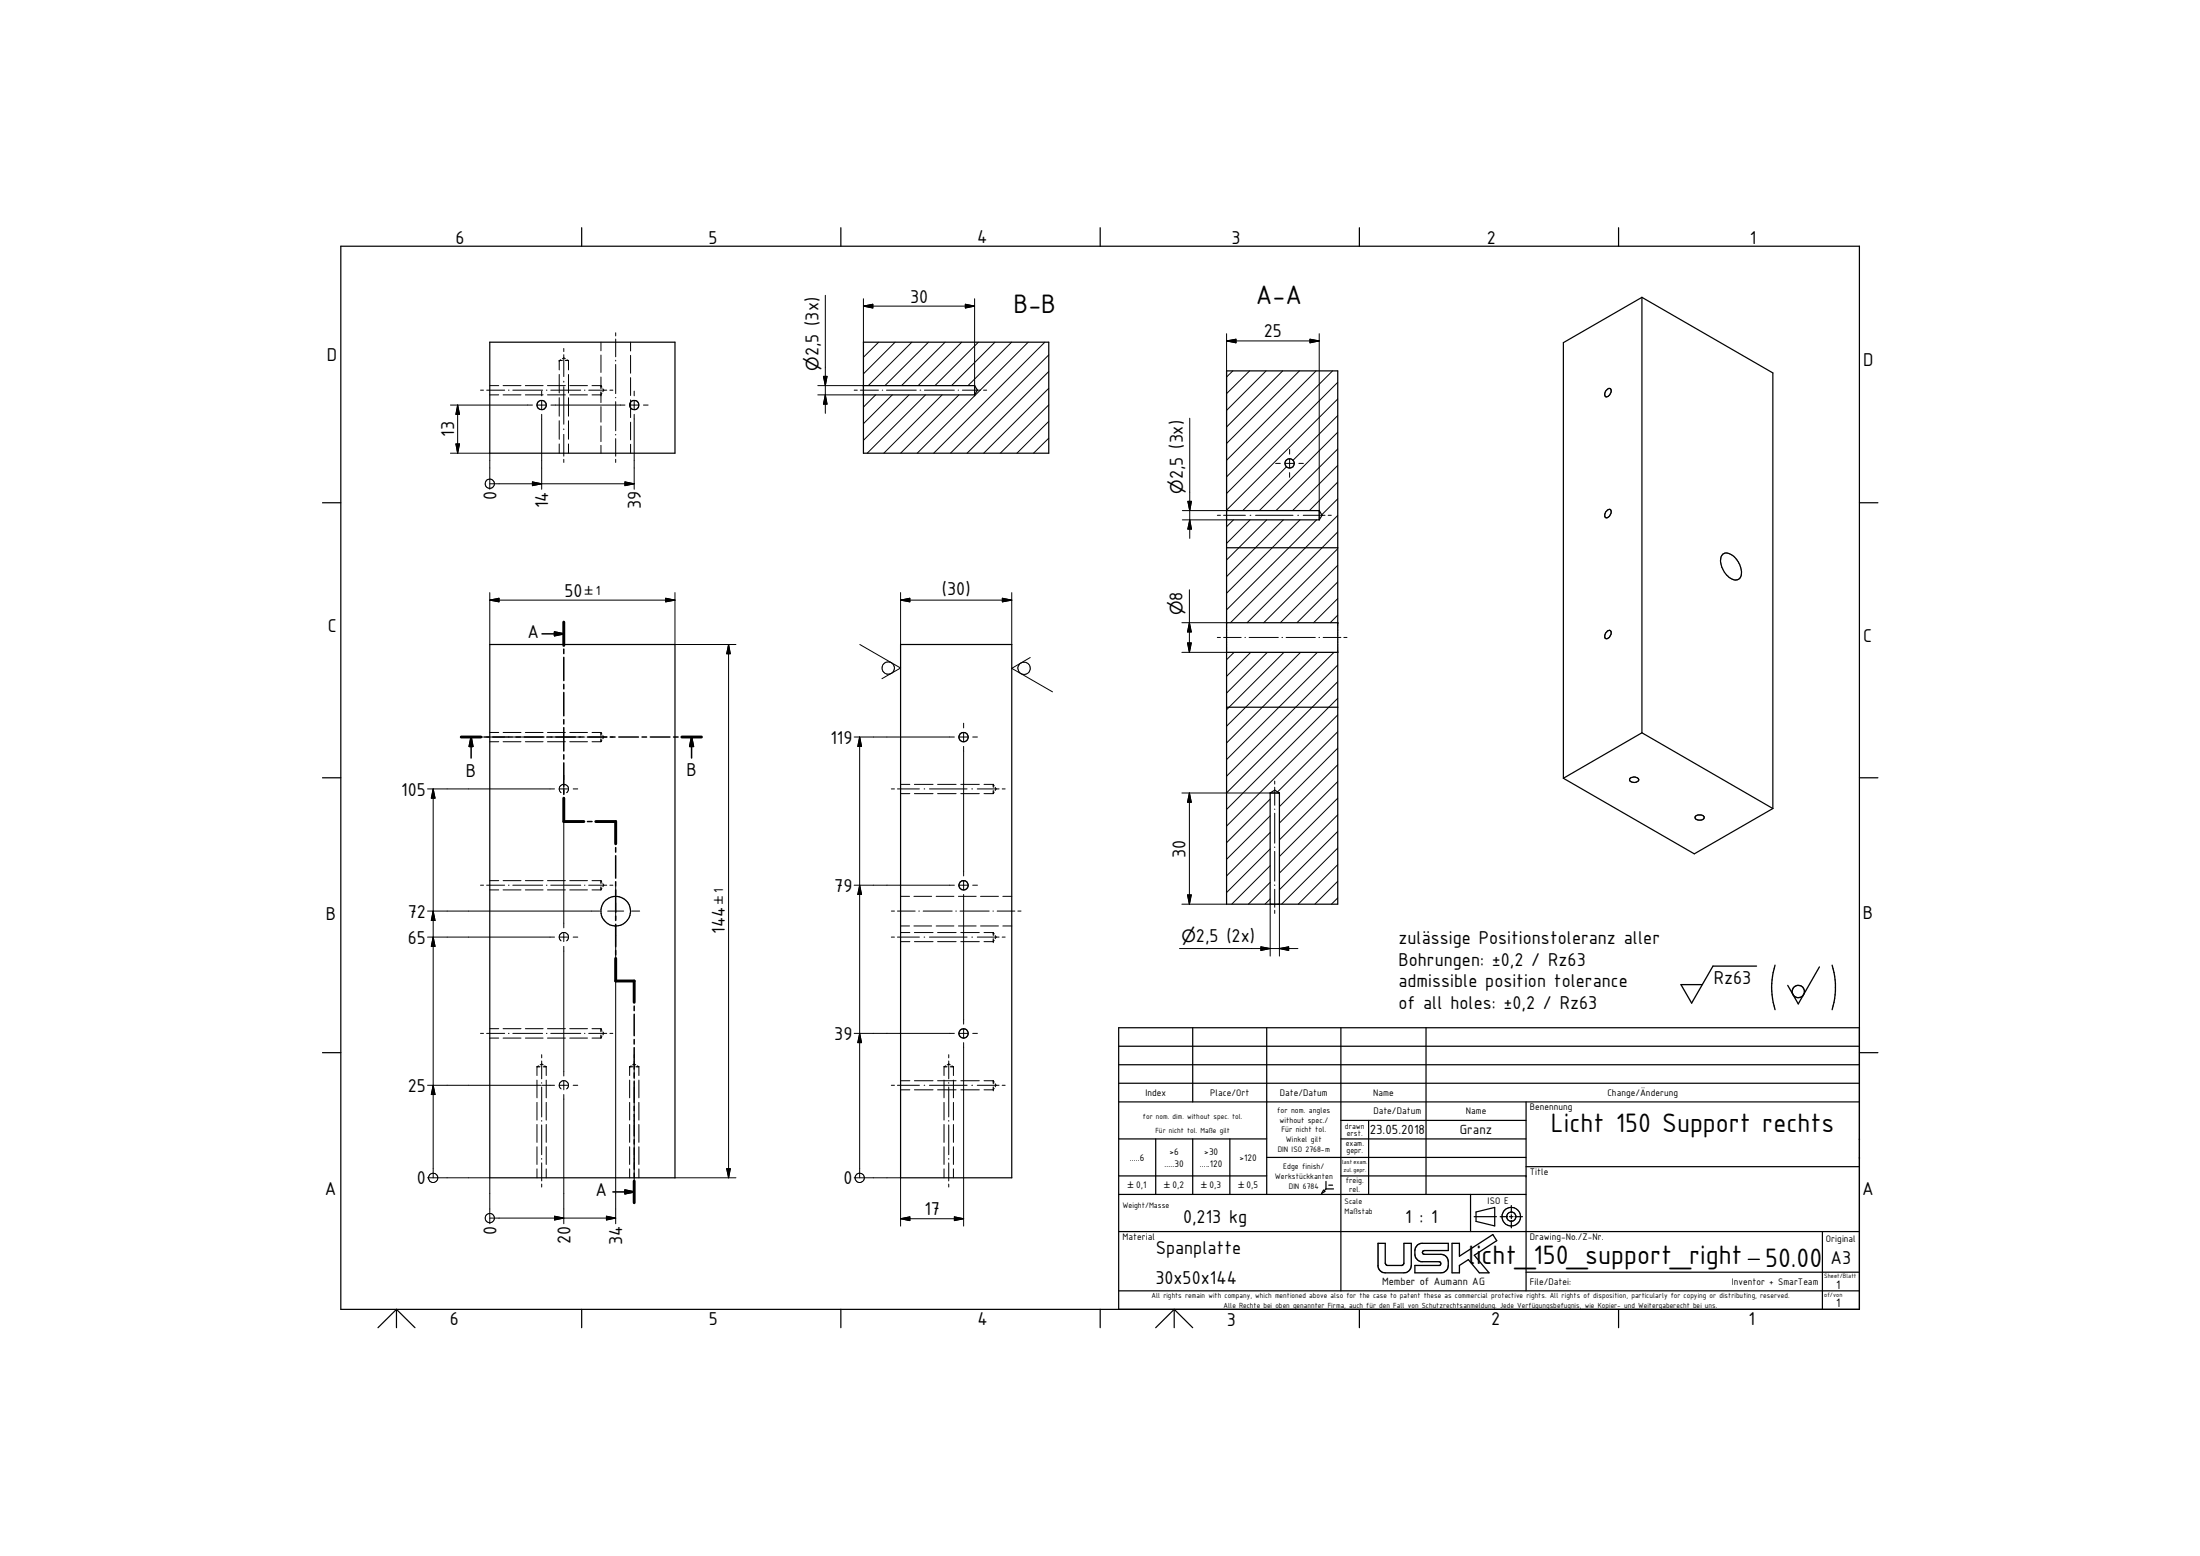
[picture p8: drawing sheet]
<svg xmlns="http://www.w3.org/2000/svg" width="594mm" height="420mm" viewBox="0 0 594 420" stroke-linecap="round" stroke-linejoin="round" font-family="sans-serif">
<g fill="none" stroke="#000" stroke-width=".27">
<path d="M222.9 79.7v31.9M151 97.4h.1M151 97.4v2.5M151 97.4h.9M151.4 97.1l-.4 .3M151.9 96.9l.3-.3 .5 .3M152.2 94.1v.8M152.2 95.8v5.9M152.7 97.4h.8M153.1 97.1l.4 .3M153.5 97.4h.1M153.5 97.4v2.5"/>
<path d="M162.3 92.4v2.3M162.3 95.9v4.7M166.3 89.9v.8M166.3 91.6v4.7M166.3 97.3v.2M166.3 98.4v7.9M170.3 92.4v2.4M170.3 96v4.8M233.2 82.7l2.5-.5v1zM233.2 82.7h30M233.2 80.7v11.7M237.3 92.4l-4.1 4.1"/>
<path d="M241.7 92.4l-8.5 8.6M246.2 92.4l-11.7 11.7M250.7 92.4l-11.7 11.7M255.2 92.4l-11.8 11.7M259.7 92.4l-11.8 11.7M260.7 82.2l2.5 .5-2.5 .5zM263.2 80.7v23.4M264.2 92.4l-11.7 11.7M268.7 92.4l-11.7 11.7M273.2 92.4l-11.8 11.7M277.7 92.4l-30 30M282.1 92.4l-30 30"/>
<path d="M283.2 95.8l-26.5 26.6M331.2 92.1l2.6-.5v1zM331.2 92.1h25M331.2 90.1v47.8h-11.9M353.7 91.6l2.5 .5-2.5 .5zM356.2 90.1v47.8M121.6 109.4h22.2M123.1 119.9h1l-.5 2.5zM123.6 109.4l.5 2.5h-1zM123.6 109.4v13M129.8 105.4h.8M131.4 105.4h4.9"/>
<path d="M132.3 106.6h2.4M132.3 104.1h2.4M135.9 106.6h4.8M135.9 104.1h4.8M137.3 105.4h.2M138.5 105.4h8M141.9 106.6h4.8M141.9 104.1h4.8M145 109.4h2.5M146.3 105.6v1.3M146.3 108.2v2.4M146.3 111.9v20.2"/>
<path d="M147.5 105.4h.2M147.8 106.6h4.9M147.8 104.1h4.9M148.7 105.4h8.1M148.8 109.4h3.4M151 101.1v5M151 107.4v5M151 113.6v5M151 119.9v2.5M152.2 102.9v.3M152.2 104.4v10.1M152.2 115.8v.2"/>
<path d="M152.2 117.3v5.9M152.4 109.4h13.8M153.5 101.1v5M153.5 107.4v5M153.5 113.6v5M153.5 119.9v2.5M153.9 106.6h4.7M153.9 104.1h4.7M157.8 105.4h.2M159 105.4h4.8M159.9 106.6h2.4M159.9 104.1h2.4"/>
<path d="M162.3 106.6h.1M162.3 104.1h.1M162.3 101.8v3.2M162.3 105.8v2.9M162.3 109.8v4.2M162.3 115v4.2M162.3 104.1l.2 .5M162.5 106.2l-.2 .4M162.8 105l.2 .4-.2 .4M164.7 105.4h.8M166.3 107.3v.1M166.3 108.4v7.9"/>
<path d="M166.3 117.3v.2M166.3 118.4v4.8M166.4 109.4h2.4M170 109.4h2.5M170.3 102v4.8M170.3 108v4.8M170.3 114v4.8M170.3 120v2.4M171.3 105.6v1.3M171.3 108.2v2.4M171.3 111.9v20.2M173.8 109.4h1.2"/>
<path d="M220.8 106.6h12.4M220.8 104.1h12.4M222.4 101.6h.9l-.4 2.5zM222.9 106.6l.4 2.5h-.9zM230.7 105.4h.8M232.3 105.4h4.9M236.5 106.6l-3.3 3.3M238.2 105.4h.2M239.4 105.4h8M240.9 106.6l-7.7 7.8M245.5 106.6l-12.3 12.3M248.4 105.4h.3"/>
<path d="M249.6 105.4h8.1M249.9 106.6l-15.7 15.8M254.4 106.6l-15.7 15.8M258.7 105.4h.2M258.9 106.6l-15.7 15.8M259.9 105.4h4.9M265.6 105.4h.8M283.2 118.3l-4.1 4.1M283.2 113.8l-8.6 8.6M283.2 109.3l-13.1 13.1M283.2 104.8l-17.6 17.6M283.2 100.3l-22.1 22.1"/>
<path d="M321.3 112.9v32.5M332.9 100.1l-1.7 1.7M337.4 100.1l-6.2 6.2M341.9 100.1l-10.7 10.7M346.4 100.1l-15.2 15.2M350.9 100.1l-19.7 19.7M355.4 100.1l-24.2 24.2M359.8 100.1l-28.6 28.7M361.2 116.7l-21.1 21.2M361.2 112.2l-12 12.1M361.2 107.7l-30 30M361.2 103.2l-30 30.1"/>
<path d="M121.6 122.4h10.7v9.7M132.3 130.6h39M143.8 130.1l2.5 .5-2.5 .5zM152.2 124v.9M162.3 120.3v2.1M166.3 124v.9M168.8 130.1l2.5 .5-2.5 .5zM320.8 135.4h.9l-.4 2.5zM328.7 139.1h.9M330.4 139.1h5.9M337.6 139.1h.2M339 139.1h10.2"/>
<path d="M344.5 125.1h1.2M347 125.1h2.5M347.4 126.1l-11.8 11.8M348.2 121.4v1.2M348.2 123.9v2.5M348.2 127.6v1.3M350.4 139.1h.3M350.7 125.1h1.3M351.9 139.1h5.9M358.7 139.1h.8M361.2 139.2l-28.9 28.9M361.2 134.7l-4.3 4.3"/>
<path d="M361.2 130.2l-7.6 7.7M361.2 125.7l-12.2 12.2M361.2 121.2l-16.6 16.7M319.3 140.4h11.9M321.2 159.3v16.8M321.3 140.4l.4 2.5h-.9zM333.1 140.4l-1.9 1.8M337.6 140.4l-6.4 6.3M342.1 140.4l-10.9 10.8M346.5 140.4l-15.3 15.3M351 140.4l-19.8 19.8M355.5 140.4l-24.3 24.3"/>
<path d="M361.2 157.1l-11 11M361.2 143.6l-24.4 24.5M361.2 152.7l-15.5 15.4M361.2 148.2l-19.9 19.9M132.3 162.1l2.5-.6v1zM132.3 160v14M132.3 162.1h50M179.8 161.5l2.5 .6-2.5 .4zM182.3 160v14h16.4M196.7 174l.5 2.5h-1zM196.7 174v144M232.2 174l11 6.4-5 2.9"/>
<path d="M243.2 162.1l2.5-.6v1zM243.2 162.1h30M243.2 160v14M270.7 161.5l2.5 .6-2.5 .4zM273.2 160v14M278.2 177.5l-5 3 11 6.3M319.1 176.1h12.1M319.1 168.1h12.1M320.7 173.6h1l-.5 2.5zM321.2 168.1l.5 2.5h-1zM328.7 172.1h.9M330.4 172.1h4.8"/>
<path d="M333.2 176.1l-2 2M336.2 172.1h.1M337.3 172.1h7.9M337.7 176.1l-6.5 6.5M342.2 176.1l-11 11.1M346.2 172.1h.1M346.7 176.1l-15.5 15.5M347.3 172.1h7.9M351.2 176.1l-20 20M355.7 176.1l-24.5 24.5M356.2 172.1h.1M357.3 172.1h4.8"/>
<path d="M360.2 176.1l-29 29M361.2 179.6l-30 30M361.2 166.1l-2 2M361.2 161.6l-6.5 6.5M362.9 172.1h.8M129.8 199h.8M131.4 199h4.9M132.3 197.8h2.4M135.9 197.8h4.8M137.3 199h.2M138.5 199h8M141.9 197.8h4.8"/>
<path d="M147.5 199h.2M147.8 197.8h4.9M148.7 199h8.1M153.9 197.8h4.7M157.8 199h.2M159 199h4.8M159.9 197.8h2.4M162.3 197.8v.8M162.3 199.5v.8M162.3 197.8l.2 .4M162.5 199.9l-.2 .4M162.8 198.6l.2 .4-.2 .5"/>
<path d="M164.7 199h.8M230.7 199h27M232.1 199l.5 2.6h-1zM232.1 199v119M258.9 199h2.5M260.2 195.3v1.3M260.2 197.8v2.5M262.7 199h1.2M361.2 188.6l-30 30M361.2 184.1l-30 30M361.2 197.6l-16.2 16.2M361.2 193l-30 30.1"/>
<path d="M115.4 213h34.3M117 213l.5 2.5h-1zM117 213v105M132.3 200.3h2.4M135.9 200.3h4.8M141.9 200.3h4.8M147.8 200.3h4.9M151 213h2.5M151.5 214a1.26 1.26 0 0 1-.2-1.8 1.26 1.26 0 0 1 1.9 0 1.26 1.26 0 0 1-.2 1.8M152.2 209.3v1.2M152.2 211.8v2.5M152.2 215.5v23.4"/>
<path d="M153.9 200.3h4.7M154.8 213h1.2M159.9 200.3h2.4M240.7 213h.8M242.3 213h6M243.2 211.8h2.5M243.2 214.3h2.5M246.9 211.8h5.1M246.9 214.3h5.1M249.5 213h.2M251 213h10.1M253.2 211.8h5"/>
<path d="M253.2 214.3h5M259.4 211.8h5M259.4 214.3h5M260.2 201.6v11.3M260.2 213.1v23.4M262.4 213h.2M263.9 213h5.9M265.7 211.8h2.5M265.7 214.3h2.5M268.2 211.8h.1M268.2 211.8v.8M268.2 213.5v.8"/>
<path d="M268.2 211.8l.3 .4M268.5 213.9l-.3 .4M268.7 212.6l.3 .4-.3 .5M270.6 213h.8M319.1 214.1h23.9M321.2 214.1l.5 2.5h-1zM321.2 214.1v30M343 215.8l-11.8 11.8M344.2 210.9v.8M344.2 212.6v4.8M344.2 218.4v.2M344.2 219.6v8.1"/>
<path d="M361.2 215.5l-15.7 15.8M361.2 211l-15.7 15.8M361.2 206.5l-15.7 15.8M361.2 202l-15.7 15.8M129.8 239h.8M131.4 239h4.9M132.3 237.8h2.4M135.9 237.8h4.8M137.3 239h.2M138.5 239h8M141.9 237.8h4.8M147.5 239h.2"/>
<path d="M147.8 237.8h4.9M148.7 239h8.1M152.2 239.2v11.3M153.9 237.8h4.7M157.8 239h.2M159 239h4.8M159.9 237.8h2.4M162.3 237.8v.8M162.3 239.4v.9M162.3 237.8l.2 .4M162.5 239.9l-.2 .4M162.8 238.6l.2 .4-.2 .4"/>
<path d="M164.7 239h.8M166.3 239.5v2.2M230.7 239h27M232.1 239l.5 2.5h-1zM258.9 239h2.5M260.2 237.8v2.5M262.7 239h1.2M343 238.3l-5.9 5.8M343 233.8l-10.4 10.3M343 229.2l-11.8 11.8M343 224.8l-11.8 11.7M343 220.3l-11.8 11.7"/>
<path d="M344.2 228.7v.2M344.2 229.9v8M344.2 238.9v.2M361.2 238l-6.1 6.1M361.2 233.5l-10.6 10.6M361.2 229l-15.1 15.1M361.2 224.5l-15.7 15.8M361.2 220l-15.7 15.8M115.4 253h34.3M115.4 246h46.5M117 253l.5 2.5h-1zM117 246l.5 2.6h-1z"/>
<path d="M132.3 240.3h2.4M135.9 240.3h4.8M141.9 240.3h4.8M147.8 240.3h4.9M151 253h2.5M151.5 254.1a1.26 1.26 0 0 1-.2-1.9 1.26 1.26 0 0 1 1.9 0 1.26 1.26 0 0 1-.2 1.9M152.2 251.8v2.5M152.2 255.5v23.5M153.9 240.3h4.7M154.8 253h1.2M159.9 240.3h2.4M164.1 246h4.3"/>
<path d="M166.3 243.9v4.3M166.3 250.4v80M170.6 246h2.1M240.7 253h.8M240.7 246h.8M242.3 253h6M242.3 246h4.8M243.2 251.8h2.5M243.2 254.3h2.5M243.2 242h2.4M243.2 250h2.4M246.8 242h4.8"/>
<path d="M246.8 250h4.8M246.9 251.8h5.1M246.9 254.3h5.1M248.1 246h.2M249.3 246h7.8M249.5 253h.2M251 253h10.1M252.8 242h4.8M252.8 250h4.8M253.2 251.8h5M253.2 254.3h5M258.1 246h.2"/>
<path d="M258.8 242h4.8M258.8 250h4.8M259.2 246h7.9M259.4 251.8h5M259.4 254.3h5M260.2 241.5v4.5M260.2 246.1v6.9M260.2 253.1v23.4M262.4 253h.2M263.9 253h5.9M264.8 242h4.8M264.8 250h4.8"/>
<path d="M265.7 251.8h2.5M265.7 254.3h2.5M268.1 246h.2M268.2 254.3h.1M268.2 251.8h.1M268.2 251.8v.8M268.2 253.5v.8M268.2 251.8l.3 .4M268.5 253.9l-.3 .4M268.7 252.6l.3 .4-.3 .5M269.3 246h4.8M270.6 253h.8"/>
<path d="M270.8 242h2.4M270.8 250h2.4M274.9 246h.8M318.5 256.1h32M319.1 244.1h12.1M320.7 241.7h1l-.5 2.4zM340.5 255.7l2.5 .4-2.5 .5zM343 242.8l-1.4 1.3M343 244.1v14.1M344.2 240.1v4.9M344.2 245.8v.8M345.5 256.1l2.5-.4v.9z"/>
<path d="M345.5 244.1v14.1M361.2 242.5l-1.7 1.6M129.8 279h.8M131.4 279h4.9M132.3 277.8h2.4M135.9 277.8h4.8M137.3 279h.2M138.5 279h8M141.9 277.8h4.8M147.5 279h.2M147.8 277.8h4.9M148.7 279h8.1"/>
<path d="M152.2 279.2v11.4M153.9 277.8h4.7M157.8 279h.2M159 279h4.8M159.9 277.8h2.4M162.3 277.8v.8M162.3 279.5v.8M162.3 277.8l.2 .4M162.5 279.9l-.2 .4M162.8 278.6l.2 .4-.2 .5M164.7 279h.8M230.7 279h27"/>
<path d="M232.1 279l.5 2.5h-1zM258.9 279h2.5M260.2 277.8v2.5M262.7 279h1.2M115.4 293.1h30.7M117 293.1l.5 2.5h-1zM132.3 280.3h2.4M135.9 280.3h4.8M141.9 280.3h4.8M145 288.1h.8M145 288.1v2.3M145 291.7v4.7"/>
<path d="M145 297.7v4.8M145.4 287.8l-.4 .3M145.8 287.5l.5-.2 .4 .2M146.3 284.8v.8M146.3 286.5v4.8M146.3 292.3v.2M146.3 293.5v8.1M146.4 293.1h3.3M146.7 288.1h.8M147.1 287.8l.4 .3M147.5 288.1v2.3M147.5 291.7v4.7"/>
<path d="M147.5 297.7v4.8M147.8 280.3h4.9M151 293.1h2.5M151.5 294a1.24 1.24 0 0 1-.2-1.8 1.24 1.24 0 0 1 1.9 0 1.24 1.24 0 0 1-.2 1.8M152.2 291.8v2.5M152.2 295.6v34.8M153.9 280.3h4.7M154.8 293.1h1.2M159.9 280.3h2.4M170 288.1h.1M170 288.1h.8M170 288.1v2.3"/>
<path d="M170 291.7v4.7M170 297.7v4.8M170.4 287.8l-.4 .3M170.8 287.5l.5-.2 .4 .2M171.3 284.8v.8M171.3 286.5v4.8M171.3 292.3v.2M171.3 293.5v8.1M171.7 288.1h.8M172.1 287.8l.4 .3M172.5 288.1v2.3M172.5 291.7v4.7"/>
<path d="M172.5 297.7v4.8M240.7 293.1h.8M242.3 293.1h6M243.2 291.8h2.5M243.2 294.3h2.5M246.9 291.8h5.1M246.9 294.3h5.1M249.5 293.1h.2M251 293.1h10.1M253.2 291.8h5M253.2 294.3h5M254.9 288.1h.9"/>
<path d="M254.9 288.1v2.3M254.9 291.7v4.7M254.9 297.7v4.8M255.4 287.8l-.5 .3M255.8 287.5l.4-.2 .4 .2M256.2 284.8v.8M256.2 286.5v4.8M256.2 292.3v.2M256.2 293.5v8.1M256.6 288.1h.9M257 287.8l.5 .3M257.5 288.1v2.3"/>
<path d="M257.5 291.7v4.7M257.5 297.7v4.8M259.4 291.8h5M259.4 294.3h5M260.2 281.5v11.5M260.2 293.1v38M262.4 293.1h.2M263.9 293.1h5.9M265.7 291.8h2.5M265.7 294.3h2.5M268.2 294.3h.1M268.2 291.8h.1"/>
<path d="M268.2 291.8v.8M268.2 293.5v.8M268.2 291.8l.3 .4M268.5 293.9l-.3 .4M268.7 292.6l.3 .5-.3 .4M270.6 293.1h.8M115.4 318h16.9v12.4M145 303.6v4.9M145 309.7v4.7M145 315.6v2.4M146.3 302.6v.1M146.3 303.8v8"/>
<path d="M146.3 312.8v.2M146.3 314v4.9M146.3 319.7v.8M147.5 303.6v4.9M147.5 309.7v4.7M147.5 315.6v2.4M170 303.6v4.9M170 309.7v4.7M170 315.6v2.4M171.3 302.6v.1M171.3 303.8v8M171.3 312.8v.2"/>
<path d="M171.3 314v4.9M171.3 319.7v.8M172.5 303.6v4.9M172.5 309.7v4.7M172.5 315.6v2.4M182.3 318h16.4M196.2 315.6h1l-.5 2.4zM230.7 318h12.5v13.1M254.9 303.6v4.9M254.9 309.7v4.7M254.9 315.6v2.4M256.2 302.6v.1"/>
<path d="M256.2 303.8v8M256.2 312.8v.2M256.2 314v4.9M256.2 319.7v.8M257.5 303.6v4.9M257.5 309.7v4.7M257.5 315.6v2.4M132.3 328.9h34M149.7 328.4l2.5 .5-2.5 .5zM163.8 328.4l2.5 .5-2.5 .5zM243.2 329.1l2.5-.5v1zM243.2 329.1h17"/>
<path d="M257.7 328.6l2.5 .5-2.5 .5z"/>
<circle cx="132.2" cy="130.6" r="1.26"/>
<circle cx="239.9" cy="180.4" r="1.67"/>
<circle cx="276.5" cy="180.4" r="1.66"/>
<circle cx="117" cy="318" r="1.26"/>
<circle cx="232.1" cy="318" r="1.26"/>
<circle cx="132.3" cy="328.9" r="1.25"/>
</g>
<g fill="none" stroke="#000" stroke-width=".33">
<path d="M92 66.5h410.1v287.1h-410.1zM157.1 61.5v5M227.1 61.5v5M297.1 61.5v5M367.1 61.5v5M437.1 61.5v5M132.3 92.4h50v30h-50zM233.2 92.4h50v30h-50zM443.4 80.3l-21.2 12.2v117.6M443.4 80.3l35.3 20.4v117.6M443.4 80.3v117.6M233.2 104.1h30"/>
<path d="M233.2 106.6h30M263.2 104.1l.7 1.3-.7 1.2M263.2 104.1v2.5M331.2 100.1h30v144h-30zM433.6 105.5l.4-.4a.64 .64 0 0 1 .9-.1 .64 .64 0 0 1 .1 .9l-.7 1.1-.6 .2-.4-.5zM87.1 135.8h4.9M331.2 137.9h25M356.2 137.9l.8 1.2-.8 1.3M356.2 137.9v2.5M433.6 138.2a.78 .78 0 0 1 .7-.6 .78 .78 0 0 1 .7 .3 1.41 1.41 0 0 1-1.5 1.8l-.2-.8zM502.1 135.8h5M331.2 140.4h25"/>
<path d="M331.2 147.9h30M465.3 149.6a2.96 2.96 0 0 1 3.5 1.3 5 5 0 0 1 1.1 5.1 2.18 2.18 0 0 1-3.3-.4 5.2 5.2 0 0 1-1.7-5.5zM132.3 174h50v144h-50zM243.2 174h30v144h-30zM331.2 176.1h30M331.2 168.1h30M434 170.4a.7 .7 0 0 1 1.1 .1 .7 .7 0 0 1-.2 1 .93 .93 0 0 1-.5 .8 .93 .93 0 0 1-1-.1l.1-1.1zM331.2 191h30M443.4 197.9l35.3 20.4M443.4 197.9l-21.2 12.2M87.1 210h4.9M343 214.1v30"/>
<path d="M343 214.1l1.2-.7 1.3 .7M343 214.1h2.5M345.5 214.1v30M422.2 210.1l35.3 20.5 21.2-12.3M440.2 210.1a1.41 1.41 0 0 1 2.3 .6 1.42 1.42 0 0 1-2.5-.3zM502.1 210h5M457.8 220.5a1.67 1.67 0 0 1 2.3 0 .74 .74 0 0 1-.8 1l-1.3-.3-.2-.3zM322.1 277.5v20M342.1 277.5v45M362.1 277.5v71.1M385.1 277.5v45M502.1 277.5h-200v76.1"/>
<path d="M87.1 284.2h4.9M302 282.5h200.1M302 287.5h200.1M302.1 292.5h200M302.1 297.5h200M412.1 297.5v51.1M502.1 284.2h5M302.1 307.5h40M302.1 317.5h40M312.1 307.5v15M322.1 307.5v15M332.1 307.5v15"/>
<path d="M342.1 312.5h70M358.1 319v2M362.1 307.5h50M362.1 302.5h50M362.1 317.5h50M369.6 302.5v20M412.1 315h90M302.1 332.6h200M302.1 322.5h110M357.4 321.4l.4 .3-.9 .6zM358.1 321h2M358.1 321l-.5 .5"/>
<path d="M358.8 320h1M397.1 322.5v10.1M398.1 328.5h6M398.6 327.3l5-1.3v5l-5-1.2zM405.1 328.5h2M407.6 328.5h1M408.1 325.5v2M408.1 328v1M408.1 329.6v1.9M409.1 328.5h2M492.1 332.6v21M107.1 353.6l5 4.9"/>
<path d="M107.1 353.6l-5 4.9M107.1 353.6v4.9M157.1 353.6v4.9M227.1 353.6v4.9M297.1 353.6v4.9M302.1 348.6h200M317.1 353.6l5 4.9M317.1 353.6l-5 4.9M317.1 353.6v4.9M367.1 353.6v4.9M412.1 343.5h90M437.1 353.6v4.9"/>
<circle cx="146.3" cy="109.4" r="1.25"/>
<circle cx="171.3" cy="109.4" r="1.26"/>
<circle cx="348.2" cy="125.1" r="1.25"/>
<circle cx="260.2" cy="199" r="1.25"/>
<circle cx="260.2" cy="239.1" r="1.25"/>
<circle cx="166.3" cy="246" r="4"/>
<circle cx="260.2" cy="279" r="1.25"/>
<circle cx="408.1" cy="328.5" r="2.5"/>
<circle cx="408.1" cy="328.5" r="1.25"/>
</g>
<g fill="#000">
<circle cx="233.2" cy="104.1" r=".16"/>
<circle cx="233.2" cy="106.6" r=".16"/>
<circle cx="263.2" cy="104.1" r=".16"/>
<circle cx="263.2" cy="106.6" r=".16"/>
<circle cx="331.2" cy="168.1" r=".16"/>
<circle cx="361.2" cy="168.1" r=".16"/>
<circle cx="412.1" cy="317.5" r=".16"/>
<circle cx="502.1" cy="307.5" r=".18"/>
<circle cx="502.1" cy="312.5" r=".18"/>
</g>
<g fill="none" stroke="#000" stroke-width=".41">
<path d="M146.4 171.2h5.8M149.7 170.6l2.5 .6-2.5 .5zM152.2 168v6.3M152.2 175.3v1.2M152.2 177.5v6.3M124.6 199h5.2M127.2 199l.5 2.6h-1zM127.2 199v5.7M130.8 199h1.2M133.1 199h5.3M139.3 199h1.3M141.6 199h5.3"/>
<path d="M147.8 199h1.3M150.1 199h5.3M152.2 184.8v1.2M152.2 187v6.3M152.2 194.3v1.2M152.2 196.5v6.3M156.3 199h1.3M158.6 199h5.3M164.9 199h1.2M167.1 199h5.3M173.4 199h1.2M175.6 199h5.3"/>
<path d="M181.9 199h1.2M184.1 199h5.3M186.7 199l.6 2.6h-1.1zM186.7 199v5.7M152.2 215.5v6.3h5.5M152.2 203.8v1.2M152.2 206v6.3M152.2 213.3v1.2M158.6 221.8h1.3M160.9 221.8h5.4v6M166.3 228.9v1.2M166.3 231.1v6"/>
<path d="M166.3 238.1v1.2M166.3 258.8v6.1h5v5.8M166.3 240.3v6.1M166.3 247.4v1.2M166.3 249.6v6M166.3 256.6v1.2M171.3 271.7v1.2M171.3 273.9v5.8M171.3 280.7v1.2M171.3 282.9v5.8M171.3 289.7v1.2M171.3 291.9v5.8"/>
<path d="M171.3 298.7v1.2M171.3 300.9v5.8M171.3 307.7v1.2M171.3 309.9v5.8M171.3 316.8v1.1M171.3 318.9v5.9M165.5 321.8h5.8M168.8 321.3l2.5 .5-2.5 .6zM372.1 335.7v6"/>
</g>
<g fill="none" stroke="#000" stroke-width=".35">
<path d="M474.3 260.9h-11.7l-5.8 10-2.9-5h5.8M479.3 260.6a19.9 19.9 0 0 0 0 12M491.3 261.1l-5.7 10-2.8-5M494.7 260.6a20.2 20.2 0 0 1 0 12M372.1 335.7h2v5.4l.5 .6 4.2-.1 .3-.5v-5.4h2v6a2 2 0 0 1-2 2h-5a1.94 1.94 0 0 1-2-2M382.8 336.2l.9-.5h7.4v2h-6.5a.51 .51 0 0 0-.5 .5 .51 .51 0 0 0 .5 .5h4.5a2 2 0 0 1 2 2 2.24 2.24 0 0 1-2 3h-7v-2h6.7a.54 .54 0 0 0 .3-.6 .54 .54 0 0 0-.5-.4h-4.9a2.74 2.74 0 0 1-.9-4.5zM392.1 335.7h2v3.5l9-5.8 1.1 1.6-6.1 4 4 4.7h-2.6l-3-3.6-2.4 1.6v2h-2zM472.1 340.1h3"/>
<circle cx="485.6" cy="267.7" r="1.66"/>
</g>
<path d="M152.2 168v6.3M124.6 199h5.2M184.1 199h5.3M152.2 215.5v6.3h5.5M160.9 221.8h5.4v6M166.3 258.8v6.1h5v5.8M171.3 318.9v5.9" fill="none" stroke="#000" stroke-width=".78"/>
<g fill="#000">
<path d="M233.2 82.7l2.5-.5v1zM260.7 82.2l2.5 .5-2.5 .5zM331.2 92.1l2.6-.5v1zM353.7 91.6l2.5 .5-2.5 .5zM123.1 119.9h1l-.5 2.5zM123.6 109.4l.5 2.5h-1zM222.4 101.6h.9l-.4 2.5zM222.9 106.6l.4 2.5h-.9zM143.8 130.1l2.5 .5-2.5 .5zM168.8 130.1l2.5 .5-2.5 .5zM320.8 135.4h.9l-.4 2.5zM321.3 140.4l.4 2.5h-.9z"/>
<path d="M132.3 162.1l2.5-.6v1zM149.7 170.6l2.5 .6-2.5 .5zM179.8 161.5l2.5 .6-2.5 .4zM196.7 174l.5 2.5h-1zM243.2 162.1l2.5-.6v1zM270.7 161.5l2.5 .6-2.5 .4zM320.7 173.6h1l-.5 2.5zM321.2 168.1l.5 2.5h-1zM117 213l.5 2.5h-1zM127.2 199l.5 2.6h-1zM186.7 199l.6 2.6h-1.1zM232.1 199l.5 2.6h-1z"/>
<path d="M321.2 214.1l.5 2.5h-1zM117 253l.5 2.5h-1zM117 246l.5 2.6h-1zM232.1 239l.5 2.5h-1zM320.7 241.7h1l-.5 2.4zM340.5 255.7l2.5 .4-2.5 .5zM345.5 256.1l2.5-.4v.9zM117 293.1l.5 2.5h-1zM232.1 279l.5 2.5h-1zM196.2 315.6h1l-.5 2.4zM149.7 328.4l2.5 .5-2.5 .5zM163.8 328.4l2.5 .5-2.5 .5z"/>
<path d="M168.8 321.3l2.5 .5-2.5 .6zM243.2 329.1l2.5-.5v1zM257.7 328.6l2.5 .5-2.5 .5z"/>
</g>
<g font-size="7.8">
<text x="339.1" y="82.2">A-A</text>
<text x="273.7" y="84.4">B-B</text>
<text x="418.8" y="305.5">Licht 150 Support rechts</text>
<text x="396.5" y="341.3">licht_150_support_right</text>
<text x="476.6" y="342">50.00</text>
</g>
<g font-size="5.4">
<text x="123" y="65.9">6</text>
<text x="191.3" y="65.8">5</text>
<text x="263.9" y="65.7">4</text>
<text x="332.6" y="65.9">3</text>
<text x="401.5" y="65.8">2</text>
<text x="472.6" y="65.9">1</text>
<text x="245.8" y="81.7">30</text>
<text x="341.3" y="91.1">25</text>
<text x="88.3" y="97.6">D</text>
<text x="221" y="96.2" transform="rotate(-90 221 96.2)">2,5 (3x)</text>
<text x="503.2" y="98.8">D</text>
<text x="122.6" y="118" transform="rotate(-90 122.6 118)">13</text>
<text x="319.4" y="129.4" transform="rotate(-90 319.4 129.4)">2,5 (3x)</text>
<text x="134" y="135.1" transform="rotate(-90 134 135.1)">0</text>
<text x="148" y="137.2" transform="rotate(-90 148 137.2)">14</text>
<text x="173" y="137.5" transform="rotate(-90 173 137.5)">39</text>
<text x="152.4" y="161.1">50</text>
<text x="254.4" y="160.7">(30)</text>
<text x="319.3" y="162.2" transform="rotate(-90 319.3 162.2)">8</text>
<text x="88.6" y="170.6">C</text>
<text x="142.4" y="172.3">A</text>
<text x="503.2" y="173.4">C</text>
<text x="224.2" y="200.8">119</text>
<text x="125.8" y="209.8">B</text>
<text x="185.4" y="209.5">B</text>
<text x="108.3" y="214.8">105</text>
<text x="320.2" y="231.6" transform="rotate(-90 320.2 231.6)">30</text>
<text x="225.3" y="240.8">79</text>
<text x="88" y="248.3">B</text>
<text x="110.1" y="247.8">72</text>
<text x="503" y="248.1">B</text>
<text x="110.1" y="254.8">65</text>
<text x="195.8" y="252.2" transform="rotate(-90 195.8 252.2)">144</text>
<text x="323" y="254.3">2,5 (2x)</text>
<text x="377.6" y="255">zulässige Positionstoleranz aller</text>
<text x="377.6" y="260.8">Bohrungen: ±0,2 / Rz63</text>
<text x="377.6" y="266.6">admissible position tolerance</text>
<text x="462.8" y="265.6">Rz63</text>
<text x="377.6" y="272.4">of all holes: ±0,2 / Rz63</text>
<text x="225.3" y="280.8">39</text>
<text x="110.1" y="294.8">25</text>
<text x="87.8" y="322.7">A</text>
<text x="112.5" y="319.8">0</text>
<text x="160.8" y="322.9">A</text>
<text x="227.7" y="319.8">0</text>
<text x="502.9" y="322.6">A</text>
<text x="249.6" y="328.1">17</text>
<text x="134" y="333.4" transform="rotate(-90 134 333.4)">0</text>
<text x="154.1" y="335.8" transform="rotate(-90 154.1 335.8)">20</text>
<text x="319.5" y="330.1">0,213 kg</text>
<text x="379.4" y="330.3">1 : 1</text>
<text x="168" y="336.2" transform="rotate(-90 168 336.2)">34</text>
<text x="312.1" y="338.7">Spanplatte</text>
<text x="494.3" y="341.3">A3</text>
<text x="312" y="346.7">30x50x144</text>
<text x="121.5" y="357.8">6</text>
<text x="191.4" y="357.7">5</text>
<text x="264" y="357.7">4</text>
<text x="331.3" y="357.9">3</text>
<text x="402.6" y="357.8">2</text>
<text x="472.2" y="357.9">1</text>
</g>
<g font-size="4.6">
<text x="221" y="100.1" transform="rotate(-90 221 100.1)">⌀</text>
<text x="319.4" y="133.3" transform="rotate(-90 319.4 133.3)">⌀</text>
<text x="319.3" y="166.2" transform="rotate(-90 319.3 166.2)">⌀</text>
<text x="319" y="254.3">⌀</text>
</g>
<g font-size="3.9">
<text x="160.9" y="160.6">1</text>
<text x="195.3" y="241.2" transform="rotate(-90 195.3 241.2)">1</text>
<text x="369.9" y="306.3">23.05.2018</text>
<text x="394.2" y="306.3">Granz</text>
</g>
<g font-size="3.6">
<text x="495.8" y="348.1">1</text>
<text x="495.8" y="353.1">1</text>
</g>
<g font-size="3.3">
<text x="157.9" y="160.6">±</text>
<text x="195.3" y="244.2" transform="rotate(-90 195.3 244.2)">±</text>
</g>
<text font-size="3.1" x="373.2" y="347">Member of Aumann AG</text>
<g font-size="2.8">
<text x="309.3" y="295.9">Index</text>
<text x="326.8" y="295.9">Place/Ort</text>
<text x="345.6" y="295.9">Date/Datum</text>
<text x="370.8" y="295.9">Name</text>
<text x="413.1" y="299.8">Benennung</text>
<text x="434.1" y="295.9">Change/Änderung</text>
<text x="370.8" y="300.9">Date/Datum</text>
<text x="395.8" y="300.9">Name</text>
<text x="315.8" y="311.8">&gt;6</text>
<text x="325.2" y="311.8">&gt;30</text>
<text x="305.1" y="313.5">.....6</text>
<text x="314.5" y="315.1">.....30</text>
<text x="324" y="315.1">.....120</text>
<text x="334.7" y="313.5">&gt;120</text>
<text x="413.1" y="317.4">Title</text>
<text x="306.8" y="320.8">0,1</text>
<text x="316.6" y="320.8">0,2</text>
<text x="326.6" y="320.8">0,3</text>
<text x="336.6" y="320.8">0,5</text>
<text x="401.7" y="325">ISO E</text>
<text x="303.1" y="334.8">Material</text>
<text x="413.1" y="334.8">Drawing-No./Z-Nr.</text>
<text x="493" y="335.4">Original</text>
<text x="413.1" y="347">File/Datei:</text>
<text x="467.7" y="347">Inventor + SmarTeam</text>
</g>
<g font-size="2.4">
<text x="304.6" y="320.8">±</text>
<text x="314.4" y="320.8">±</text>
<text x="324.4" y="320.8">±</text>
<text x="334.4" y="320.8">±</text>
</g>
<g font-size="2.3">
<text x="344.9" y="300.5">for nom. angles</text>
<text x="345.5" y="303.1">without spec./</text>
<text x="346" y="305.8">Für nicht tol.</text>
<text x="363.1" y="304.8">drawn</text>
<text x="345.1" y="311.1">DIN ISO 2768-m</text>
<text x="347.2" y="308.5">Winkel gilt</text>
<text x="363.4" y="309.6">exam.</text>
<text x="363.6" y="311.3">gepr.</text>
<text x="363.6" y="306.8">erst.</text>
<text x="346.5" y="315.6">Edge finish/</text>
<text x="344.2" y="318.3">Werkstückkanten</text>
<text x="348" y="321">DIN 6784</text>
<text x="363.4" y="319.6">freig.</text>
<text x="364.3" y="321.8">rel.</text>
<text x="303.1" y="326.1">Weight/Masse</text>
<text x="363.1" y="325.2">Scale</text>
<text x="363.1" y="327.9">Maßstab</text>
</g>
<g font-size="2.2">
<text x="308.6" y="302.1">for nom. dim. without spec. tol.</text>
<text x="312" y="305.9">Für nicht tol. Maße gilt</text>
<text x="310.9" y="350.5">All rights remain with company, which mentioned above also for the case to patent these as commercial protective rights. All rights of disposition, particularly for copying or distributing, reserved.</text>
<text x="330.4" y="353.1">Alle Rechte bei oben genannter Firma, auch für den Fall von Schutzrechtsanmeldung. Jede Verfügungsbefugnis, wie Kopier- und Weitergaberecht bei uns.</text>
</g>
<g font-size="1.8">
<text x="362.4" y="314.4">lastexam.</text>
<text x="362.8" y="316.5">zul.gepr.</text>
<text x="492.6" y="345.1">Sheet/Blatt</text>
<text x="492.6" y="350.1">of/von</text>
</g>
</svg>
